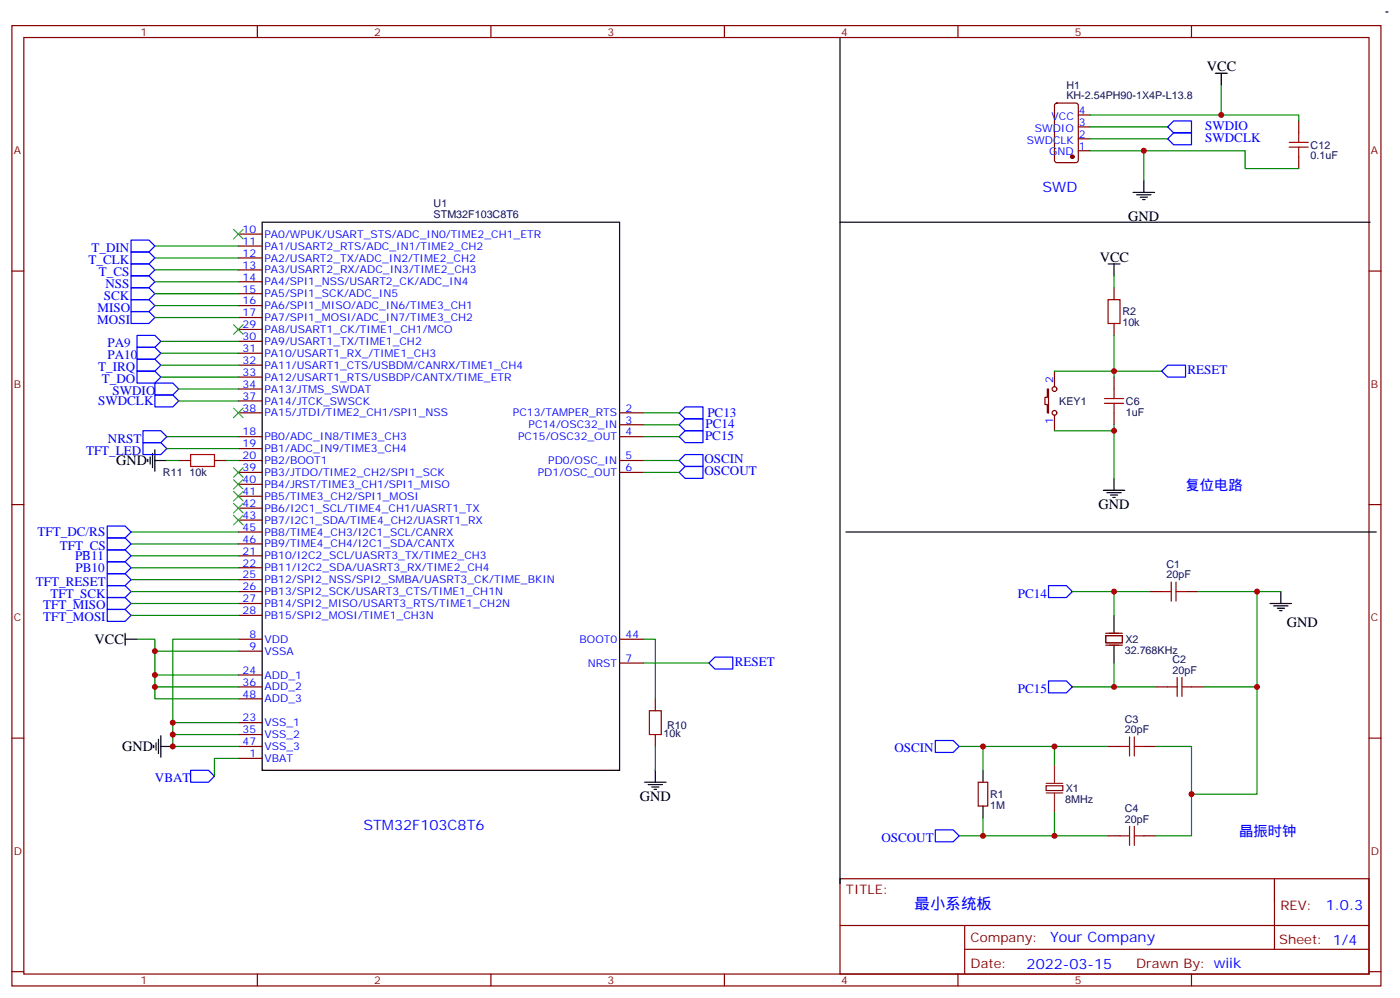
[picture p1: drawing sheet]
<svg xmlns="http://www.w3.org/2000/svg" width="415mm" height="295mm" viewBox="0 0 415 295" stroke-linecap="round" stroke-linejoin="round" font-family="sans-serif">
<g fill="none" stroke="#000" stroke-width=".35">
<path d="M248.7 11.1v250.5M410.3 3.5h.7M359.8 21.7h3.6M361.6 21.7v3.5M335.5 57h6.3M336.5 57.7h4.3M337.6 58.4h2.1M338.3 59.1h.7M338.7 53.4v3.6M77.6 65.8h105.8v162.3h-105.8zM248.7 65.8h157M328.1 78.1h3.5"/>
<path d="M329.8 78.1v3.6M43.7 136v.7M44.4 135.3v2.1M45.2 134.2v4.3M45.9 136.3h3.5M45.9 133.2v6.3M250.5 157.5h157M326.7 145.2h6.3M327.7 145.9h4.3M328.8 146.6h2.1M329.5 147.3h.7M329.8 141.6v3.6"/>
<path d="M376.1 178.7h6.3M377.1 179.4h4.3M379.2 175.2v3.5M37 189.3h3.6M37 187.5v3.5M329.8 182.2v5.3M329.8 191v5.3M378.2 180.1h2.1M378.9 180.8h.7M46.2 220v2.1M46.9 218.9v4.2M47.6 217.8v6.4"/>
<path d="M45.5 220.7v.7M47.6 221h3.6M190.9 231.6h6.3M191.9 232.3h4.2M193 233h2.1M193.7 233.7h.7M194 228.1v3.5M291 228.1v3.5M291 238.7v3.5"/>
</g>
<g fill="none" stroke="#870000" stroke-width=".35">
<path d="M3.5 7.6h405.4v284.3h-405.4zM7.1 11.1h398.2v277.3h-398.2zM76.2 7.6v3.5M145.3 7.6v3.5M214.5 7.6v3.5M283.6 7.6v3.5M352.8 7.6v3.5M312.4 30.7l.5-.2h5.7l.6 .4 .1 16.5-.5 .7-5.9 .1-.6-.5-.1-16.5zM319.3 37.6h3.5M319.3 34h3.5M384.5 35.8v3.5M319.3 44.6h3.5"/>
<path d="M319.3 41.1h3.5M384.5 46.4v3.5M70.6 69.3h7M70.6 72.8h7M70.6 76.4h7M70.6 79.9h7M3.5 80.3h3.6M70.6 83.4h7M70.6 87h7M70.6 90.5h7M70.6 94h7M70.6 97.5h7"/>
<path d="M329.8 85.2v3.5M329.8 95.8v3.5M405.3 80.3h3.6M70.6 101.1h7M70.6 104.6h7M70.6 108.1h7M70.6 111.7h7M70.6 115.2h7M70.6 118.7h7M310.1 115.2h.3v7h-.3v-2.4h-.7v-2.1h.7zM312.2 109.9v4.6M329.8 111.7v3.5"/>
<path d="M52.9 136.3h3.5M63.5 136.3h3.5M70.6 122.2h7M70.6 129.3h7M70.6 132.8h7M70.6 136.3h7M70.6 139.9h7M183.4 122.2h7.1M183.4 129.3h7.1M183.4 136.3h7.1M183.4 139.9h7.1M183.4 125.8h7.1"/>
<path d="M312.2 122.9v4.6M329.8 122.2v3.6M3.5 149.4h3.6M70.6 143.4h7M70.6 146.9h7M70.6 150.5h7M70.6 154h7M70.6 157.5h7M405.3 149.4h3.6M70.6 161h7M70.6 164.6h7M70.6 168.1h7"/>
<path d="M70.6 171.6h7M70.6 175.2h7M70.6 178.7h7M340.4 175.2h3.6M351 175.2h3.5M70.6 189.3h7M70.6 199.8h7M70.6 182.2h7M70.6 192.8h7M183.4 189.3h7.1M183.4 196.3h7.1M3.5 218.5h3.6"/>
<path d="M70.6 217.5h7M70.6 203.4h7M70.6 214h7M70.6 206.9h7M194 206.9v3.5M194 217.5v3.5M342.2 203.4h3.5M352.8 203.4h3.5M405.3 218.5h3.6M70.6 224.5h7M70.6 221h7M289.6 231.6h2.9v7.1h-2.9z"/>
<path d="M309.7 232.7h5v1.4h-5zM328.1 221h3.5M338.7 221h3.5M328.1 247.5h3.5M338.7 247.5h3.5M248.7 260.2h156.6v28.2h-156.6zM248.7 274h156.5M285.6 274v14.1M377.3 260.2v20.9M3.5 287.7h3.6M76.2 288.4v3.5M145.3 288.4v3.5"/>
<path d="M214.5 288.4v3.5M283.6 288.4v3.5M285.6 281.1h119.6M352.8 288.4v3.5M405.3 287.7h3.6"/>
<circle cx="312.2" cy="115.2" r=".71"/>
<circle cx="312.2" cy="122.2" r=".71"/>
</g>
<g fill="none" stroke="#a10000" stroke-width=".35">
<path d="M384.5 39.3v2.9M381.7 43.6h5.6M381.7 42.2h5.6M384.5 43.6v2.8M328.1 88.7h3.5v7.1h-3.5zM327 119.4h5.7M327 118h5.7M329.8 115.2v2.8M329.8 119.4v2.8M56.4 134.6h7.1v3.5h-7.1zM344 175.2h2.8M346.8 172.3v5.7"/>
<path d="M348.2 172.3v5.7M348.2 175.2h2.8M192.3 210.4h3.5v7.1h-3.5zM334.4 218.2v5.6M335.8 218.2v5.6M345.7 203.4h2.8M348.5 200.6v5.6M350 200.6v5.6M350 203.4h2.8M331.6 221h2.8M335.8 221h2.9M331.6 247.5h2.8"/>
<path d="M334.4 244.7v5.6M335.8 244.7v5.6M335.8 247.5h2.9"/>
</g>
<path d="M309.7 234.8h5M309.7 232h5M312.2 226.3v5.7M312.2 234.8v5.6" fill="none" stroke="#8c2424" stroke-width=".35"/>
<path d="M327.4 188.2h4.9v2.1h-4.9zM327.4 191h4.9M327.4 187.5h4.9" fill="none" stroke="#871200" stroke-width=".35"/>
<g fill="none" stroke="#008700" stroke-width=".35">
<path d="M322.8 37.6h22.9M361.6 25.2v8.8h-38.8M361.6 34h22.9v1.8M322.8 44.6h15.9v8.8M322.8 41.1h22.9M338.7 44.6h30v5.3h15.8M45.9 79.9h24.7M45.9 76.4h24.7M45.9 72.8h24.7M45.9 94h24.7M45.9 90.5h24.7M45.9 87h24.7"/>
<path d="M45.9 83.4h24.7M329.8 81.7v3.5M329.8 99.3v12.4M47.6 101.1h23M47.6 104.6h23M47.6 108.1h23M47.6 111.7h23M52.9 115.2h17.7M52.9 118.7h17.7M312.2 109.9h31.8M49.4 129.3h21.2M49.4 136.3h3.5"/>
<path d="M49.4 132.8h21.2M67 136.3h3.6M190.5 125.8h10.6M190.5 129.3h10.6M190.5 139.9h10.6M190.5 136.3h10.6M190.5 122.2h10.6M312.2 127.5h17.6M329.8 125.8v15.8M38.8 157.5h31.8M38.8 175.2h31.8M38.8 168.1h31.8"/>
<path d="M38.8 164.6h31.8M38.8 178.7h31.8M38.8 171.6h31.8M38.8 161h31.8M317.5 175.2h12.3M340.4 175.2h-10.6v7M354.5 175.2h24.7M372.2 175.2v28.2h-15.9M38.8 182.2h31.8M40.6 189.3h5.3v10.5M45.9 192.8h24.7M70.6 199.8h-24.7v3.6h24.7"/>
<path d="M70.6 189.3h-19.4v31.7h19.4M190.5 189.3h3.5v17.6M190.5 196.3h19.4M329.8 196.3v7.1h12.4M45.9 203.4v3.5h24.7M51.2 214h19.4M51.2 217.5h19.4M317.5 203.4h12.3M372.2 203.4v31.7h-19.4M70.6 224.5h-7.1v5.3M194 221v7.1M284 221h7"/>
<path d="M312.2 221h-21.2v7.1M328.1 221h-15.9v5.3M342.2 221h10.6v26.5h-10.6M284 247.5h7M291 242.2v5.3h21.2M312.2 240.4v7.1h15.9"/>
</g>
<g fill="none" stroke="#00f" stroke-width=".35">
<path d="M345.7 37.6l1.8-1.8h5.3v3.5h-5.3zM345.7 41.1l1.8-1.8h5.3v3.6h-5.3zM38.8 74.6h5.3l1.8 1.8-1.8 1.7h-5.3zM38.8 71.1h5.3l1.8 1.7-1.8 1.8h-5.3zM38.8 78.1h5.3l1.8 1.8-1.8 1.8h-5.3zM38.8 81.7h5.3l1.8 1.7-1.8 1.8h-5.3zM38.8 85.2h5.3l1.8 1.8-1.8 1.7h-5.3zM38.8 88.7h5.3l1.8 1.8-1.8 1.8h-5.3zM38.8 92.3h5.3l1.8 1.7-1.8 1.8h-5.3zM40.6 99.3h5.3l1.7 1.8-1.7 1.7h-5.3zM40.6 102.8h5.3l1.7 1.8-1.7 1.8h-5.3zM40.6 109.9h5.3l1.7 1.8-1.7 1.7h-5.3z"/>
<path d="M40.6 106.4h5.3l1.7 1.7-1.7 1.8h-5.3zM45.9 113.4h5.3l1.7 1.8-1.7 1.7h-5.3zM45.9 116.9h5.3l1.7 1.8-1.7 1.8h-5.3zM344 109.9l1.7-1.8h5.3v3.6h-5.3zM42.3 127.5h5.3l1.8 1.8-1.8 1.8h-5.3zM42.3 131.1h5.3l1.8 1.7-1.8 1.8h-5.3zM201.1 125.8l1.7-1.8h5.3v3.5h-5.3zM201.1 129.3l1.7-1.8h5.3v3.6h-5.3zM201.1 136.3l1.7-1.7h5.3v3.5h-5.3zM201.1 139.9l1.7-1.8h5.3v3.5h-5.3zM201.1 122.2l1.7-1.7h5.3v3.5h-5.3zM31.7 159.3h5.3l1.8 1.7-1.8 1.8h-5.3z"/>
<path d="M31.7 155.8h5.3l1.8 1.7-1.8 1.8h-5.3zM31.7 162.8h5.3l1.8 1.8-1.8 1.7h-5.3zM31.7 166.3h5.3l1.8 1.8-1.8 1.8h-5.3zM31.7 173.4h5.3l1.8 1.8-1.8 1.7h-5.3zM31.7 176.9h5.3l1.8 1.8-1.8 1.7h-5.3zM31.7 169.9h5.3l1.8 1.7-1.8 1.8h-5.3zM310.4 173.4h5.3l1.8 1.8-1.8 1.7h-5.3zM31.7 180.4h5.3l1.8 1.8-1.8 1.8h-5.3zM209.9 196.3l1.8-1.7h5.3v3.5h-5.3zM276.9 219.3h5.3l1.8 1.7-1.8 1.8h-5.3zM310.4 201.6h5.3l1.8 1.8-1.8 1.7h-5.3zM56.4 228.1h5.3l1.8 1.7-1.8 1.8h-5.3z"/>
<path d="M276.9 245.7h5.3l1.8 1.8-1.8 1.7h-5.3z"/>
</g>
<circle cx="317.5" cy="46.4" r=".53" fill="#870000" stroke="#870000" stroke-width=".35"/>
<g fill="none" stroke="#3c3" stroke-width=".35">
<path d="M69.1 67.9l2.9 2.8M72 67.9l-2.9 2.8M69.1 96.1l2.9 2.9M72 96.1l-2.9 2.9M69.1 138.5l2.9 2.8M69.1 120.8l2.9 2.8M72 138.5l-2.9 2.8M72 120.8l-2.9 2.8M69.1 152.6l2.9 2.8M69.1 142l2.9 2.8M69.1 145.5l2.9 2.8M69.1 149l2.9 2.9"/>
<path d="M72 152.6l-2.9 2.8M72 142l-2.9 2.8M72 145.5l-2.9 2.8M72 149l-2.9 2.9"/>
</g>
<g fill="#c00">
<circle cx="372.2" cy="175.2" r=".88"/>
<circle cx="329.8" cy="175.2" r=".88"/>
<circle cx="329.8" cy="203.4" r=".88"/>
<circle cx="372.2" cy="203.4" r=".88"/>
<circle cx="352.8" cy="235.1" r=".88"/>
<circle cx="312.2" cy="221" r=".88"/>
<circle cx="312.2" cy="247.5" r=".88"/>
<circle cx="291" cy="221" r=".88"/>
<circle cx="291" cy="247.5" r=".88"/>
<circle cx="45.9" cy="203.4" r=".88"/>
<circle cx="329.8" cy="127.5" r=".88"/>
<circle cx="45.9" cy="199.8" r=".88"/>
<circle cx="361.6" cy="34" r=".88"/>
<circle cx="338.7" cy="44.6" r=".88"/>
<circle cx="329.8" cy="109.9" r=".88"/>
<circle cx="45.9" cy="192.8" r=".88"/>
<circle cx="51.2" cy="221" r=".88"/>
<circle cx="51.2" cy="214" r=".88"/>
<circle cx="51.2" cy="217.5" r=".88"/>
</g>
<text font-size="4.6" fill="#00f" x="270.8" y="269.2">最小系统板</text>
<g font-size="4.2">
<text x="357.4" y="21">VCC</text>
<text x="334" y="65.3">GND</text>
<text x="325.6" y="77.4">VCC</text>
<text x="34.4" y="137.8">GND</text>
<text x="325.3" y="150.8">GND</text>
<text x="381" y="185.7">GND</text>
<text x="28" y="190.8">VCC</text>
<text x="36.2" y="222.5">GND</text>
<text x="189.4" y="237.2">GND</text>
</g>
<g font-size="4.2" fill="#00f">
<text x="308.7" y="57">SWD</text>
<text x="351" y="145.2">复位电路</text>
<text x="107.6" y="245.7">STM32F103C8T6</text>
<text x="366.9" y="247.5">晶振时钟</text>
<text x="392.5" y="269.4">1.0.3</text>
<text x="310.9" y="279">Your Company</text>
<text x="304" y="286.8">2022-03-15</text>
</g>
<g font-size="3.9" fill="#00f">
<text x="356.8" y="42">SWDCLK</text>
<text x="356.8" y="38.5">SWDIO</text>
<text x="27.1" y="74.6">T_DIN</text>
<text x="26.2" y="78.1">T_CLK</text>
<text x="29.3" y="81.7">T_CS</text>
<text x="30.8" y="88.8">SCK</text>
<text x="31.2" y="85.2">NSS</text>
<text x="28.8" y="95.9">MOSI</text>
<text x="28.9" y="92.3">MISO</text>
<text x="31.8" y="102.8">PA9</text>
<text x="31.8" y="106.4">PA10</text>
<text x="29.1" y="109.9">T_IRQ</text>
<text x="30.1" y="113.4">T_DO</text>
<text x="351.6" y="110.8">RESET</text>
<text x="29.1" y="120">SWDCLK</text>
<text x="33.3" y="116.9">SWDIO</text>
<text x="209.4" y="123.6">PC13</text>
<text x="31.9" y="131.1">NRST</text>
<text x="208.7" y="130.1">PC15</text>
<text x="208.9" y="126.6">PC14</text>
<text x="25.5" y="134.6">TFT_LED</text>
<text x="208.6" y="137.1">OSCIN</text>
<text x="208.6" y="140.6">OSCOUT</text>
<text x="11.1" y="158.8">TFT_DC/RS</text>
<text x="17.7" y="162.8">TFT_CS</text>
<text x="22.2" y="165.9">PB11</text>
<text x="10.6" y="173.4">TFT_RESET</text>
<text x="22.4" y="169.4">PB10</text>
<text x="14.9" y="176.9">TFT_SCK</text>
<text x="301.3" y="176.9">PC14</text>
<text x="12.7" y="180.4">TFT_MISO</text>
<text x="12.7" y="184">TFT_MOSI</text>
<text x="217.5" y="197.2">RESET</text>
<text x="301.3" y="205.1">PC15</text>
<text x="264.8" y="222.8">OSCIN</text>
<text x="45.9" y="231.6">VBAT</text>
<text x="261" y="249.2">OSCOUT</text>
</g>
<g font-size="3.9" fill="#800">
<text x="250.5" y="264.8">TITLE:</text>
<text x="379.1" y="269.4">REV:</text>
<text x="287.4" y="279">Company:</text>
<text x="378.7" y="279.6">Sheet: 1/4</text>
<text x="287.4" y="286.6">Date:</text>
<text x="336.4" y="286.7">Drawn By: wiik</text>
</g>
<g font-size="3.2" fill="#800">
<text x="41.6" y="10.6">1</text>
<text x="110.8" y="10.6">2</text>
<text x="179.9" y="10.6">3</text>
<text x="249.1" y="10.6">4</text>
<text x="318.2" y="10.6">5</text>
<text x="4.1" y="45.7">A</text>
<text x="405.9" y="45.7">A</text>
<text x="4.1" y="114.8">B</text>
<text x="405.9" y="114.8">B</text>
<text x="4.1" y="184">C</text>
<text x="405.9" y="184">C</text>
<text x="4.1" y="253.1">D</text>
<text x="405.9" y="253.1">D</text>
<text x="41.6" y="291.4">1</text>
<text x="110.8" y="291.4">2</text>
<text x="179.9" y="291.4">3</text>
<text x="249.1" y="291.4">4</text>
<text x="318.2" y="291.4">5</text>
</g>
<g font-size="3.2" fill="#000080">
<text x="315.7" y="29.5">KH-2.54PH90-1X4P-L13.8</text>
<text x="315.7" y="26.2">H1</text>
<text x="388.1" y="47.2">0.1uF</text>
<text x="388.1" y="44">C12</text>
<text x="128.4" y="64.5">STM32F103C8T6</text>
<text x="128.4" y="61.3">U1</text>
<text x="332.3" y="93.4">R2</text>
<text x="332.3" y="96.6">10k</text>
<text x="313.6" y="119.8">KEY1</text>
<text x="333.4" y="119.8">C6</text>
<text x="333.4" y="123.1">1uF</text>
<text x="48.3" y="141">R11</text>
<text x="56.1" y="141">10k</text>
<text x="345.4" y="171.3">20pF</text>
<text x="345.4" y="168.2">C1</text>
<text x="333.2" y="190.5">X2</text>
<text x="333" y="193.5">32.768KHz</text>
<text x="347.1" y="196.4">C2</text>
<text x="347.1" y="199.5">20pF</text>
<text x="197.6" y="215.7">R10</text>
<text x="333" y="214">C3</text>
<text x="196.5" y="218.3">10k</text>
<text x="333" y="217.1">20pF</text>
<text x="293.2" y="239.4">1M</text>
<text x="293.2" y="236.3">R1</text>
<text x="315.4" y="237.7">8MHz</text>
<text x="315.5" y="234.5">X1</text>
<text x="333" y="243.6">20pF</text>
<text x="333" y="240.4">C4</text>
</g>
<g font-size="3.2" fill="#00f">
<text x="311.4" y="35.5">VCC</text>
<text x="319.4" y="33.7">4</text>
<text x="306.4" y="39">SWDIO</text>
<text x="319.4" y="40.7">2</text>
<text x="319.4" y="37.2">3</text>
<text x="304" y="42.5">SWDCLK</text>
<text x="310.7" y="46">GND</text>
<text x="319.4" y="44.3">1</text>
<text x="71.8" y="69">10</text>
<text x="78.3" y="70.4">PA0/WPUK/USART_STS/ADC_IN0/TIME2_CH1_ETR</text>
<text x="71.8" y="72.5">11</text>
<text x="71.8" y="76">12</text>
<text x="78.3" y="73.9">PA1/USART2_RTS/ADC_IN1/TIME2_CH2</text>
<text x="78.3" y="77.4">PA2/USART2_TX/ADC_IN2/TIME2_CH2</text>
<text x="71.8" y="79.6">13</text>
<text x="71.8" y="83.1">14</text>
<text x="78.3" y="81">PA3/USART2_RX/ADC_IN3/TIME2_CH3</text>
<text x="71.8" y="86.6">15</text>
<text x="78.3" y="84.5">PA4/SPI1_NSS/USART2_CK/ADC_IN4</text>
<text x="78.3" y="88">PA5/SPI1_SCK/ADC_IN5</text>
<text x="71.8" y="90.1">16</text>
<text x="71.8" y="93.7">17</text>
<text x="78.3" y="91.5">PA6/SPI1_MISO/ADC_IN6/TIME3_CH1</text>
<text x="78.3" y="95.1">PA7/SPI1_MOSI/ADC_IN7/TIME3_CH2</text>
<text x="71.8" y="97.2">29</text>
<text x="71.8" y="100.7">30</text>
<text x="78.3" y="98.6">PA8/USART1_CK/TIME1_CH1/MCO</text>
<text x="71.8" y="104.2">31</text>
<text x="71.8" y="107.8">32</text>
<text x="78.3" y="102.1">PA9/USART1_TX/TIME1_CH2</text>
<text x="78.3" y="105.7">PA10/USART1_RX_/TIME1_CH3</text>
<text x="71.8" y="111.3">33</text>
<text x="78.3" y="109.2">PA11/USART1_CTS/USBDM/CANRX/TIME1_CH4</text>
<text x="78.3" y="112.7">PA12/USART1_RTS/USBDP/CANTX/TIME_ETR</text>
<text x="311.9" y="113.4" transform="rotate(-90 311.9 113.4)">2</text>
<text x="71.8" y="114.8">34</text>
<text x="71.8" y="118.4">37</text>
<text x="78.3" y="116.2">PA13/JTMS_SWDAT</text>
<text x="78.3" y="119.8">PA14/JTCK_SWSCK</text>
<text x="71.8" y="121.9">38</text>
<text x="78.3" y="123.3">PA15/JTDI/TIME2_CH1/SPI1_NSS</text>
<text x="151.9" y="123.3">PC13/TAMPER_RTS</text>
<text x="185.2" y="121.9">2</text>
<text x="185.2" y="125.4">3</text>
<text x="311.9" y="125.7" transform="rotate(-90 311.9 125.7)">1</text>
<text x="71.8" y="128.9">18</text>
<text x="78.3" y="130.4">PB0/ADC_IN8/TIME3_CH3</text>
<text x="153.4" y="130.4">PC15/OSC32_OUT</text>
<text x="156.5" y="126.8">PC14/OSC32_IN</text>
<text x="185.2" y="128.9">4</text>
<text x="71.8" y="132.5">19</text>
<text x="71.8" y="136">20</text>
<text x="78.3" y="133.9">PB1/ADC_IN9/TIME3_CH4</text>
<text x="78.3" y="137.4">PB2/BOOT1</text>
<text x="162.3" y="137.4">PD0/OSC_IN</text>
<text x="185.2" y="136">5</text>
<text x="71.8" y="139.5">39</text>
<text x="71.8" y="143.1">40</text>
<text x="78.3" y="140.9">PB3/JTDO/TIME2_CH2/SPI1_SCK</text>
<text x="159.2" y="140.9">PD1/OSC_OUT</text>
<text x="185.2" y="139.5">6</text>
<text x="71.8" y="146.6">41</text>
<text x="78.3" y="144.5">PB4/JRST/TIME3_CH1/SPI1_MISO</text>
<text x="78.3" y="148">PB5/TIME3_CH2/SPI1_MOSI</text>
<text x="71.8" y="150.1">42</text>
<text x="71.8" y="153.6">43</text>
<text x="78.3" y="151.5">PB6/I2C1_SCL/TIME4_CH1/UASRT1_TX</text>
<text x="78.3" y="155">PB7/I2C1_SDA/TIME4_CH2/UASRT1_RX</text>
<text x="71.8" y="157.2">45</text>
<text x="71.8" y="160.7">46</text>
<text x="78.3" y="158.6">PB8/TIME4_CH3/I2C1_SCL/CANRX</text>
<text x="71.8" y="164.2">21</text>
<text x="71.8" y="167.7">22</text>
<text x="78.3" y="162.1">PB9/TIME4_CH4/I2C1_SDA/CANTX</text>
<text x="78.3" y="165.6">PB10/I2C2_SCL/UASRT3_TX/TIME2_CH3</text>
<text x="71.8" y="171.3">25</text>
<text x="78.3" y="169.2">PB11/I2C2_SDA/UASRT3_RX/TIME2_CH4</text>
<text x="78.3" y="172.7">PB12/SPI2_NSS/SPI2_SMBA/UASRT3_CK/TIME_BKIN</text>
<text x="71.8" y="174.8">26</text>
<text x="71.8" y="178.3">27</text>
<text x="78.3" y="176.2">PB13/SPI2_SCK/USART3_CTS/TIME1_CH1N</text>
<text x="78.3" y="179.7">PB14/SPI2_MISO/USART3_RTS/TIME1_CH2N</text>
<text x="71.8" y="181.9">28</text>
<text x="78.3" y="183.3">PB15/SPI2_MOSI/TIME1_CH3N</text>
<text x="73.8" y="188.9">8</text>
<text x="78.3" y="190.3">VDD</text>
<text x="171.6" y="190.3">BOOT0</text>
<text x="185.2" y="188.9">44</text>
<text x="73.8" y="192.4">9</text>
<text x="78.3" y="193.9">VSSA</text>
<text x="174" y="197.4">NRST</text>
<text x="185.2" y="196">7</text>
<text x="71.8" y="203">36</text>
<text x="71.8" y="199.5">24</text>
<text x="78.3" y="200.9">ADD_1</text>
<text x="71.8" y="206.6">48</text>
<text x="78.3" y="204.4">ADD_2</text>
<text x="78.3" y="208">ADD_3</text>
<text x="71.8" y="213.6">23</text>
<text x="78.3" y="215">VSS_1</text>
<text x="71.8" y="217.1">35</text>
<text x="71.8" y="220.7">47</text>
<text x="78.3" y="218.5">VSS_2</text>
<text x="73.8" y="224.2">1</text>
<text x="78.3" y="225.6">VBAT</text>
<text x="78.3" y="222.1">VSS_3</text>
</g>
</svg>
